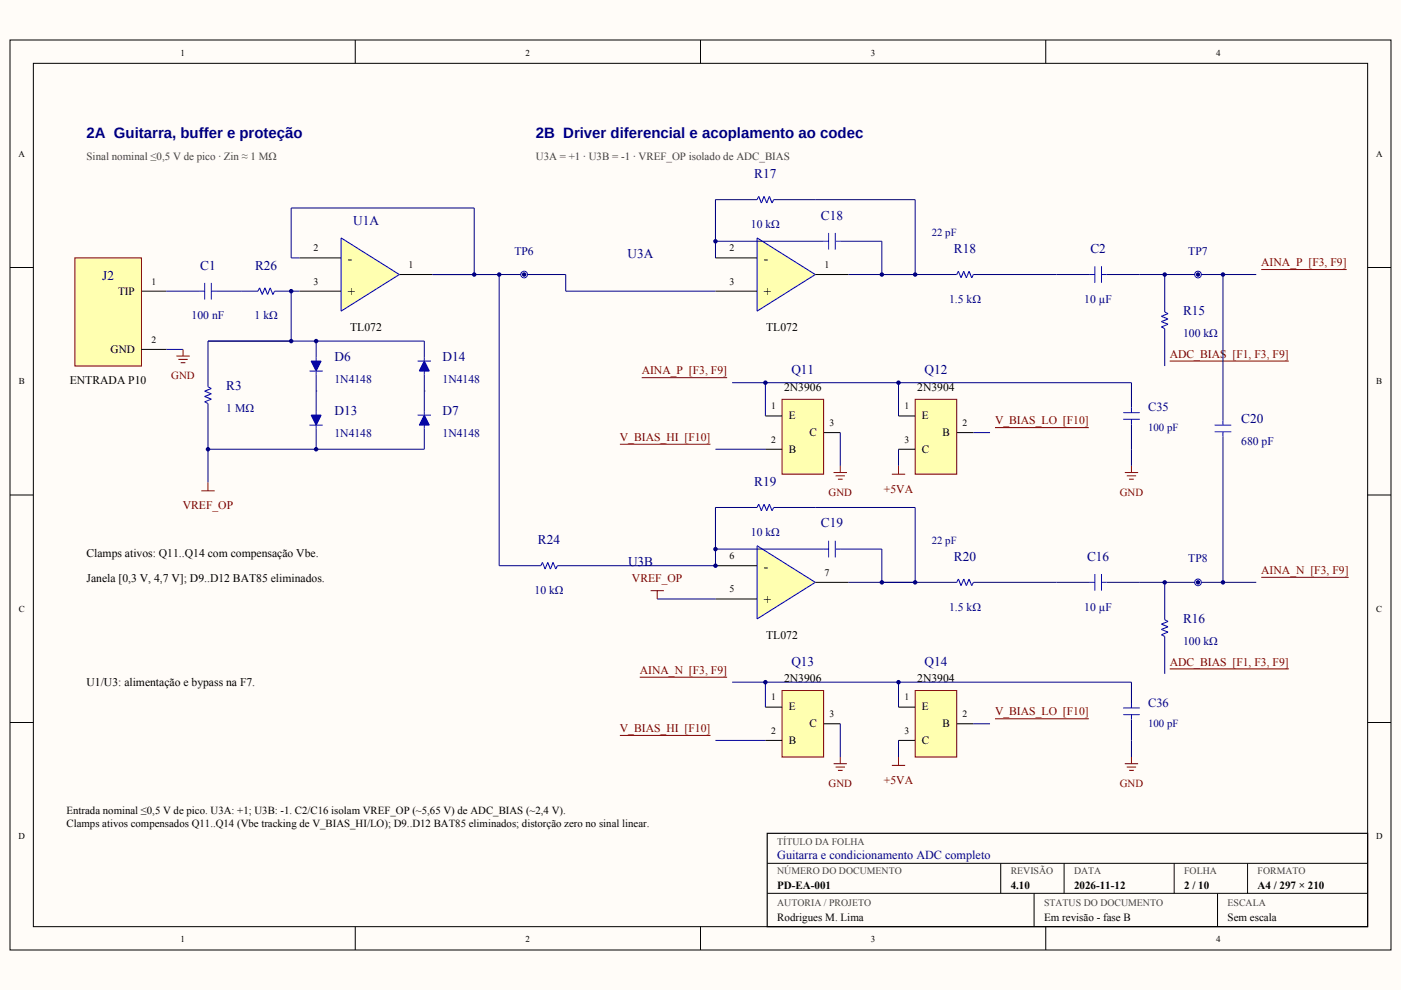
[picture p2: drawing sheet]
<svg xmlns="http://www.w3.org/2000/svg" width="297mm" height="210mm" viewBox="0 0 297 210" stroke-linecap="round" stroke-linejoin="round" font-family="sans-serif">
<path d="M0 0h297v209.9h-297z" fill-rule="evenodd" fill="#fffcf8"/>
<g fill="none" stroke="#000" stroke-width=".21">
<path d="M2.1 8.5h292.8v192.9h-292.8zM7.1 13.4h282.9v183.1h-282.9zM75.3 8.5v4.9M148.5 8.5v4.9M221.7 8.5v4.9M2.1 56.7h5M290 56.7h4.9M2.1 105h5M290 105h4.9M2.1 153.2h5M290 153.2h4.9M75.3 196.5v4.9"/>
<path d="M148.5 196.5v4.9M162.7 183h127.3M162.7 189.4h127.3M212.2 183v6.4M219.2 189.4v7.1M221.7 196.5v4.9M225.6 183v6.4M248.9 183v6.4M258.1 189.4v7.1M264.5 183v6.4"/>
</g>
<path d="M162.7 176.7h127.3v19.8h-127.3z" fill="none" stroke="#000" stroke-width=".25"/>
<path d="M15.9 54.7h14.1v22.9h-14.1z" fill-rule="evenodd" fill="#ffffb0" stroke="#800000" stroke-width=".21"/>
<path d="M30 61.7h5.3M30 74.1h5.3" fill="none" stroke="#000" stroke-width=".21"/>
<path d="M35.3 61.7h7M35.3 74.1h3.5M45.9 61.7h8.8M58.2 61.7h3.5" fill="none" stroke="#000080" stroke-width=".21"/>
<path d="M43.4 60v3.5M44.8 60v3.5M42.3 61.7h1.1M44.8 61.7h1.1" fill="none" stroke="#00f" stroke-width=".21"/>
<path d="M54.7 61.7l.3-.7 .6 1.4 .6-1.4 .5 1.4 .6-1.4 .6 1.4 .3-.7" fill="none" stroke="#00f" stroke-width=".23"/>
<path d="M37.4 75.5h2.8M37.8 76.2h2M38.3 76.9h1M38.8 74.1v1.4" fill="none" stroke="#800000" stroke-width=".21"/>
<path d="M72.3 50.4l12.4 7.8-12.4 7.8z" fill="#ffffb0"/>
<path d="M72.3 50.4l12.4 7.8-12.4 7.8zM44.1 82l.7 .4-1.4 .5 1.4 .6-1.4 .6 1.4 .5-1.4 .6 .7 .3" fill="none" stroke="#00f" stroke-width=".23"/>
<path d="M63.5 54.7h8.8M84.7 58.2h7M63.5 61.7h8.8" fill="none" stroke="#000" stroke-width=".21"/>
<path d="M63.5 54.7h-1.8v-10.6h38.8v14.1h-8.8M44.1 72.3v9.7M61.7 61.7h1.8M67 72.3v3.5M67 79.4v3.5M44.1 85.5v9.7" fill="none" stroke="#000080" stroke-width=".21"/>
<path d="M66 76.6h2.1l-1.1 2.1z" fill="#00f"/>
<path d="M66 76.6h2.1l-1.1 2.1z" fill="none" stroke="#00f" stroke-width=".23"/>
<path d="M65.6 78.7h2.8M67 75.8v.8M67 78.7v.7" fill="none" stroke="#00f" stroke-width=".21"/>
<path d="M67 82.9v4.4M67 90.8v4.4" fill="none" stroke="#000080" stroke-width=".21"/>
<path d="M66 88h2.1l-1.1 2.1z" fill="#00f"/>
<path d="M66 88h2.1l-1.1 2.1z" fill="none" stroke="#00f" stroke-width=".23"/>
<path d="M65.6 90.1h2.8M67 87.3v.7M67 90.1v.7" fill="none" stroke="#00f" stroke-width=".21"/>
<path d="M90 82.9v4.4M90 90.8v4.4" fill="none" stroke="#000080" stroke-width=".21"/>
<path d="M90 88l1 2.1h-2.1z" fill="#00f"/>
<path d="M90 88l1 2.1h-2.1z" fill="none" stroke="#00f" stroke-width=".23"/>
<path d="M88.5 88h2.9M90 87.3v.7M90 90.1v.7" fill="none" stroke="#00f" stroke-width=".21"/>
<path d="M90 72.3v3.5M90 79.4v3.5" fill="none" stroke="#000080" stroke-width=".21"/>
<path d="M90 76.6l1 2.1h-2.1z" fill="#00f"/>
<path d="M90 76.6l1 2.1h-2.1z" fill="none" stroke="#00f" stroke-width=".23"/>
<path d="M88.5 76.6h2.9M90 75.8v.8M90 78.7v.7" fill="none" stroke="#00f" stroke-width=".21"/>
<path d="M44.1 72.3h45.9M61.7 61.7v10.6M67 82.9h.1M90 82.9h.1M90 95.2h-45.9v7.1" fill="none" stroke="#000080" stroke-width=".21"/>
<path d="M42.7 104.1h2.8M44.1 102.3v1.8" fill="none" stroke="#800000" stroke-width=".21"/>
<path d="M160.5 50.4l12.4 7.8-12.4 7.8z" fill="#ffffb0"/>
<path d="M160.5 50.4l12.4 7.8-12.4 7.8z" fill="none" stroke="#00f" stroke-width=".23"/>
<path d="M151.7 54.7h8.8M172.9 58.2h7M151.7 61.7h8.8" fill="none" stroke="#000" stroke-width=".21"/>
<path d="M160.5 115.7l12.4 7.8-12.4 7.7z" fill="#ffffb0"/>
<path d="M160.5 115.7l12.4 7.8-12.4 7.7z" fill="none" stroke="#00f" stroke-width=".23"/>
<path d="M151.7 119.9h8.8M151.7 127h8.8M172.9 123.5h7" fill="none" stroke="#000" stroke-width=".21"/>
<path d="M91.7 58.2h28.2v3.5h31.8" fill="none" stroke="#000080" stroke-width=".21"/>
<circle cx="111.1" cy="58.2" r=".71" fill="#fff" stroke="#00f" stroke-width=".21"/>
<g fill="none" stroke="#000080" stroke-width=".21">
<path d="M91.7 58.2h14.1v61.7h8.9M151.7 51.2h22.9M160.5 42.3h-8.8v12.4M164 42.3h30v15.9M178.2 51.2h8.8v7M179.9 58.2h22.9M206.4 58.2h24.7M234.6 58.2h31.7M246.9 58.2v7.9M259.3 58.2v30.9M246.9 69.7v7.9M259.3 92.6v30.9"/>
<path d="M151.7 116.4h22.9M160.5 107.6h-8.8v12.3h-33.5M164 107.6h30v15.9M178.2 116.4h8.8v7.1M139.3 127h12.4M179.9 123.5h22.9M206.4 123.5h24.7M234.6 123.5h31.7M246.9 123.5v7.9M246.9 134.9v8"/>
</g>
<path d="M160.5 42.3l.4-.7 .5 1.4 .6-1.4 .6 1.4 .5-1.4 .6 1.4 .3-.7M202.8 58.2l.4-.7 .6 1.4 .5-1.4 .6 1.4 .6-1.4 .5 1.4 .4-.7M246.9 66.1l.7 .4-1.4 .6 1.4 .5-1.4 .6 1.4 .6-1.4 .5 .7 .4M114.7 119.9l.3-.7 .6 1.5 .5-1.5 .6 1.5 .6-1.5 .5 1.5 .4-.8M160.5 107.6l.4-.7 .5 1.4 .6-1.4 .6 1.4 .5-1.4 .6 1.4 .3-.7M202.8 123.5l.4-.7 .6 1.4 .5-1.4 .6 1.4 .6-1.4 .5 1.4 .4-.7M246.9 131.4l.7 .4-1.4 .5 1.4 .6-1.4 .6 1.4 .5-1.4 .6 .7 .3" fill="none" stroke="#00f" stroke-width=".23"/>
<path d="M267.4 57.2h18.1M248 76.6h25.3M137.9 125.2h2.9M139.3 125.2v1.8M267.4 122.4h18.5M248 141.8h25.3" fill="none" stroke="#800000" stroke-width=".21"/>
<g fill="none" stroke="#00f" stroke-width=".21">
<path d="M174.6 51.2h1.1M175.7 49.4v3.5M177.1 51.2h1.1M177.1 49.4v3.5M231.1 58.2h1M232.1 56.4v3.6M233.5 58.2h1.1M233.5 56.4v3.6M257.5 90.1h3.6M257.5 91.5h3.6M259.3 89.1v1M259.3 91.5v1.1"/>
<path d="M174.6 116.4h1.1M175.7 114.7v3.5M177.1 114.7v3.5M177.1 116.4h1.1M231.1 123.5h1M232.1 121.7v3.5M233.5 121.7v3.5M233.5 123.5h1.1"/>
</g>
<g fill="#fff" stroke="#00f" stroke-width=".21">
<circle cx="254" cy="58.2" r=".71"/>
<circle cx="254" cy="123.5" r=".71"/>
</g>
<path d="M239.9 81.1v5.3M239.9 90v8.8" fill="none" stroke="#000080" stroke-width=".21"/>
<path d="M238.1 87.5h3.6M238.1 88.9h3.6M239.9 86.4v1.1M239.9 88.9v1.1" fill="none" stroke="#00f" stroke-width=".21"/>
<path d="M239.9 98.8v1.4M238.5 100.2h2.8M238.9 100.9h2M239.4 101.6h1" fill="none" stroke="#800000" stroke-width=".21"/>
<path d="M165.8 84.7h8.8v15.8h-8.8z" fill-rule="evenodd" fill="#ffffb0" stroke="#800000" stroke-width=".21"/>
<path d="M162.3 88.2h3.5M162.3 95.2h3.5M174.6 91.7h3.6" fill="none" stroke="#000" stroke-width=".21"/>
<path d="M194 84.7h8.8v15.8h-8.8z" fill-rule="evenodd" fill="#ffffb0" stroke="#800000" stroke-width=".21"/>
<path d="M190.5 88.2h3.5M190.5 95.2h3.5M202.8 91.7h3.6" fill="none" stroke="#000" stroke-width=".21"/>
<path d="M151.7 95.2h10.6M155.2 81.1h84.7M162.3 81.1v7.1M178.2 91.7v7.1M190.5 81.1v7.1M190.5 95.2v3.6M206.4 91.7h3.5M239.9 144.6v4.4M239.9 152.6v7.9" fill="none" stroke="#000080" stroke-width=".21"/>
<g fill="none" stroke="#800000" stroke-width=".21">
<path d="M131.4 94.2h19.2M136.1 80.1h18.1M178.2 98.8v1.4M190.5 98.8v1.7M211 90.7h19.9M176.7 100.2h2.9M177.2 100.9h1.9M177.7 101.6h.9M189.1 100.5h2.8M238.5 161.9h2.8M238.9 162.6h2M239.4 163.3h1"/>
<path d="M239.9 160.5v1.4"/>
</g>
<path d="M238.1 150.1h3.6M238.1 151.5h3.6M239.9 149v1.1M239.9 151.5v1.1" fill="none" stroke="#00f" stroke-width=".21"/>
<path d="M165.8 146.4h8.8v14.1h-8.8z" fill-rule="evenodd" fill="#ffffb0" stroke="#800000" stroke-width=".21"/>
<path d="M162.3 149.9h3.5M162.3 157h3.5M174.6 153.5h3.6" fill="none" stroke="#000" stroke-width=".21"/>
<path d="M194 146.4h8.8v14.1h-8.8z" fill-rule="evenodd" fill="#ffffb0" stroke="#800000" stroke-width=".21"/>
<path d="M190.5 149.9h3.5M190.5 157h3.5M202.8 153.5h3.6" fill="none" stroke="#000" stroke-width=".21"/>
<path d="M151.7 157h10.6M155.2 144.6h84.7M162.3 144.6v5.3M178.2 153.5v7M190.5 144.6v5.3M190.5 157v3.5M206.4 153.5h3.5" fill="none" stroke="#000080" stroke-width=".21"/>
<path d="M131.4 155.9h19.2M135.6 143.6h18.6M211 152.4h19.9M176.7 161.9h2.9M177.2 162.6h1.9M177.7 163.3h.9M178.2 160.5v1.4M189.1 162.3h2.8M190.5 160.5v1.8" fill="none" stroke="#800000" stroke-width=".21"/>
<g fill="#000080">
<circle cx="61.7" cy="61.7" r=".48"/>
<circle cx="100.5" cy="58.2" r=".48"/>
<circle cx="61.7" cy="72.3" r=".48"/>
<circle cx="67" cy="72.3" r=".48"/>
<circle cx="44.1" cy="95.2" r=".48"/>
<circle cx="67" cy="95.3" r=".48"/>
<circle cx="105.8" cy="58.2" r=".48"/>
<circle cx="111.1" cy="58.2" r=".48"/>
<circle cx="151.7" cy="119.9" r=".48"/>
<circle cx="151.7" cy="51.2" r=".48"/>
<circle cx="187" cy="58.2" r=".48"/>
<circle cx="194" cy="58.2" r=".48"/>
<circle cx="151.7" cy="116.4" r=".48"/>
<circle cx="187" cy="123.5" r=".48"/>
<circle cx="194" cy="123.5" r=".48"/>
<circle cx="246.9" cy="58.2" r=".48"/>
<circle cx="246.9" cy="123.5" r=".48"/>
<circle cx="254" cy="58.2" r=".48"/>
<circle cx="259.3" cy="58.2" r=".48"/>
<circle cx="254" cy="123.5" r=".48"/>
<circle cx="259.3" cy="123.5" r=".48"/>
<circle cx="162.3" cy="81.1" r=".48"/>
<circle cx="190.5" cy="81.1" r=".48"/>
<circle cx="162.3" cy="144.6" r=".48"/>
<circle cx="190.5" cy="144.6" r=".48"/>
</g>
<g font-size="3.2" fill="#000080">
<text x="18.3" y="29.3">2A Guitarra, buffer e proteção</text>
<text x="113.6" y="29.3">2B Driver diferencial e acoplamento ao codec</text>
</g>
<g font-size="2.8" fill="#000080">
<text x="159.9" y="37.7">R17</text>
<text x="74.9" y="47.6">U1A</text>
<text x="174" y="46.6">C18</text>
<text x="202.3" y="53.6">R18</text>
<text x="231.2" y="53.6">C2</text>
<text x="21.7" y="59.3">J2</text>
<text x="42.5" y="57.2">C1</text>
<text x="54.1" y="57.2">R26</text>
<text x="133.1" y="54.7">U3A</text>
<text x="250.8" y="66.9">R15</text>
<text x="70.9" y="76.6">D6</text>
<text x="93.8" y="76.6">D14</text>
<text x="48" y="82.7">R3</text>
<text x="167.8" y="79.4">Q11</text>
<text x="196" y="79.4">Q12</text>
<text x="70.9" y="88">D13</text>
<text x="93.8" y="88">D7</text>
<text x="263.2" y="89.8">C20</text>
<text x="159.9" y="103">R19</text>
<text x="174" y="111.8">C19</text>
<text x="114.1" y="115.4">R24</text>
<text x="133.2" y="119.9">U3B</text>
<text x="202.3" y="118.9">R20</text>
<text x="230.5" y="118.9">C16</text>
<text x="250.8" y="132.1">R16</text>
<text x="167.8" y="141.1">Q13</text>
<text x="196" y="141.1">Q14</text>
</g>
<g font-size="2.8">
<text x="73.7" y="55.7">-</text>
<text x="161.9" y="55.7">-</text>
<text x="73.7" y="62.8">+</text>
<text x="161.9" y="62.8">+</text>
<text x="161.9" y="121">-</text>
<text x="161.9" y="128.1">+</text>
</g>
<g font-size="2.6" fill="#000080">
<text x="243.4" y="87.1">C35</text>
<text x="243.4" y="149.9">C36</text>
<text x="164.8" y="182.2">Guitarra e condicionamento ADC completo</text>
</g>
<g font-size="2.5" fill="#000080">
<text x="109.1" y="54">TP6</text>
<text x="159.2" y="48.3">10 kΩ</text>
<text x="251.9" y="54">TP7</text>
<text x="201.2" y="64.2">1.5 kΩ</text>
<text x="229.9" y="64.2">10 µF</text>
<text x="40.6" y="67.7">100 nF</text>
<text x="54" y="67.7">1 kΩ</text>
<text x="250.8" y="71.4">100 kΩ</text>
<text x="70.9" y="81.1">1N4148</text>
<text x="93.8" y="81.1">1N4148</text>
<text x="48" y="87.3">1 MΩ</text>
<text x="70.9" y="92.6">1N4148</text>
<text x="93.8" y="92.6">1N4148</text>
<text x="263.2" y="94.4">680 pF</text>
<text x="159.2" y="113.6">10 kΩ</text>
<text x="251.9" y="119.2">TP8</text>
<text x="113.3" y="125.9">10 kΩ</text>
<text x="201.2" y="129.5">1.5 kΩ</text>
<text x="229.9" y="129.5">10 µF</text>
<text x="250.8" y="136.7">100 kΩ</text>
</g>
<g font-size="2.5" fill="#800000">
<text x="267.4" y="56.4">AINA_P [F3, F9]</text>
<text x="248" y="75.8">ADC_BIAS [F1, F3, F9]</text>
<text x="136.1" y="79.4">AINA_P [F3, F9]</text>
<text x="211" y="90">V_BIAS_LO [F10]</text>
<text x="131.4" y="93.5">V_BIAS_HI [F10]</text>
<text x="38.7" y="108">VREF_OP</text>
<text x="187.4" y="104.4">+5VA</text>
<text x="134" y="123.5">VREF_OP</text>
<text x="267.4" y="121.7">AINA_N [F3, F9]</text>
<text x="135.6" y="142.9">AINA_N [F3, F9]</text>
<text x="248" y="141.1">ADC_BIAS [F1, F3, F9]</text>
<text x="131.4" y="155.2">V_BIAS_HI [F10]</text>
<text x="211" y="151.7">V_BIAS_LO [F10]</text>
<text x="187.4" y="166.2">+5VA</text>
</g>
<g font-size="2.5">
<text x="74.3" y="70.2">TL072</text>
<text x="162.4" y="70.2">TL072</text>
<text x="14.8" y="81.5">ENTRADA P10</text>
<text x="166.2" y="82.9">2N3906</text>
<text x="194.5" y="82.9">2N3904</text>
<text x="18.3" y="118.2">Clamps ativos: Q11..Q14 com compensação Vbe.</text>
<text x="18.3" y="123.5">Janela [0,3 V, 4,7 V]; D9..D12 BAT85 eliminados.</text>
<text x="162.4" y="135.5">TL072</text>
<text x="18.3" y="145.3">U1/U3: alimentação e bypass na F7.</text>
<text x="166.2" y="144.6">2N3906</text>
<text x="194.5" y="144.6">2N3904</text>
</g>
<g font-size="2.4">
<text x="25" y="62.4">TIP</text>
<text x="23.5" y="74.8">GND</text>
<text x="167.2" y="88.9">E</text>
<text x="195.4" y="88.9">E</text>
<text x="167.2" y="96">B</text>
<text x="171.6" y="92.4">C</text>
<text x="195.4" y="96">C</text>
<text x="199.9" y="92.4">B</text>
<text x="167.2" y="150.6">E</text>
<text x="171.6" y="154.2">C</text>
<text x="195.4" y="150.6">E</text>
<text x="199.9" y="154.2">B</text>
<text x="167.2" y="157.7">B</text>
<text x="195.4" y="157.7">C</text>
</g>
<g font-size="2.3" fill="#404040">
<text x="18.3" y="33.9">Sinal nominal ≤0,5 V de pico · Zin ≈ 1 MΩ</text>
<text x="113.6" y="33.9">U3A = +1 · U3B = -1 · VREF_OP isolado de ADC_BIAS</text>
</g>
<g font-size="2.3" fill="#000080">
<text x="197.6" y="50.1">22 pF</text>
<text x="243.4" y="91.4">100 pF</text>
<text x="197.6" y="115.4">22 pF</text>
<text x="243.4" y="154.2">100 pF</text>
</g>
<g font-size="2.3" fill="#800000">
<text x="36.3" y="80.4">GND</text>
<text x="175.7" y="105.1">GND</text>
<text x="237.4" y="105.1">GND</text>
<text x="175.7" y="166.9">GND</text>
<text x="237.4" y="166.9">GND</text>
</g>
<g font-size="2.3">
<text x="14.1" y="172.5">Entrada nominal ≤0,5 V de pico. U3A: +1; U3B: -1. C2/C16 isolam VREF_OP (~5,65 V) de ADC_BIAS (~2,4 V).</text>
<text x="14.1" y="175.3">Clamps ativos compensados Q11..Q14 (Vbe tracking de V_BIAS_HI/LO); D9..D12 BAT85 eliminados; distorção zero no sinal linear.</text>
<text x="164.8" y="188.6">PD-EA-001</text>
<text x="214.3" y="188.6">4.10</text>
<text x="227.7" y="188.6">2026-11-12</text>
<text x="251.1" y="188.6">2 / 10</text>
<text x="266.6" y="188.6">A4 / 297 × 210</text>
<text x="164.8" y="195.2">Rodrigues M. Lima</text>
<text x="221.4" y="195.2">Em revisão - fase B</text>
<text x="260.3" y="195.2">Sem escala</text>
</g>
<g font-size="2.1">
<text x="66.5" y="53.3">2</text>
<text x="154.7" y="53.3">2</text>
<text x="86.6" y="56.8">1</text>
<text x="174.8" y="56.8">1</text>
<text x="66.5" y="60.3">3</text>
<text x="154.7" y="60.3">3</text>
<text x="154.7" y="118.5">6</text>
<text x="154.7" y="125.6">5</text>
<text x="174.8" y="122.1">7</text>
</g>
<g font-size="2.1" fill="#404040">
<text x="164.8" y="179.1">TÍTULO DA FOLHA</text>
<text x="164.8" y="185.4">NÚMERO DO DOCUMENTO</text>
<text x="214.3" y="185.4">REVISÃO</text>
<text x="227.7" y="185.4">DATA</text>
<text x="251.1" y="185.4">FOLHA</text>
<text x="266.6" y="185.4">FORMATO</text>
<text x="164.8" y="192.1">AUTORIA / PROJETO</text>
<text x="221.4" y="192.1">STATUS DO DOCUMENTO</text>
<text x="260.3" y="192.1">ESCALA</text>
</g>
<g font-size="2">
<text x="32.1" y="60.3">1</text>
<text x="32.1" y="72.7">2</text>
<text x="163.5" y="86.8">1</text>
<text x="191.8" y="86.8">1</text>
<text x="163.5" y="93.8">2</text>
<text x="175.9" y="90.3">3</text>
<text x="191.8" y="93.8">3</text>
<text x="204.1" y="90.3">2</text>
<text x="163.5" y="148.5">1</text>
<text x="191.8" y="148.5">1</text>
<text x="163.5" y="155.6">2</text>
<text x="175.9" y="152">3</text>
<text x="191.8" y="155.6">3</text>
<text x="204.1" y="152">2</text>
</g>
<g font-size="1.9">
<text x="38.2" y="11.8">1</text>
<text x="111.4" y="11.8">2</text>
<text x="184.6" y="11.8">3</text>
<text x="257.8" y="11.8">4</text>
<text x="3.9" y="33.2">A</text>
<text x="291.8" y="33.2">A</text>
<text x="4" y="81.5">B</text>
<text x="291.8" y="81.5">B</text>
<text x="4" y="129.7">C</text>
<text x="291.8" y="129.7">C</text>
<text x="3.9" y="177.9">D</text>
<text x="291.8" y="177.9">D</text>
<text x="38.2" y="199.8">1</text>
<text x="111.4" y="199.8">2</text>
<text x="184.6" y="199.8">3</text>
<text x="257.8" y="199.8">4</text>
</g>
</svg>
